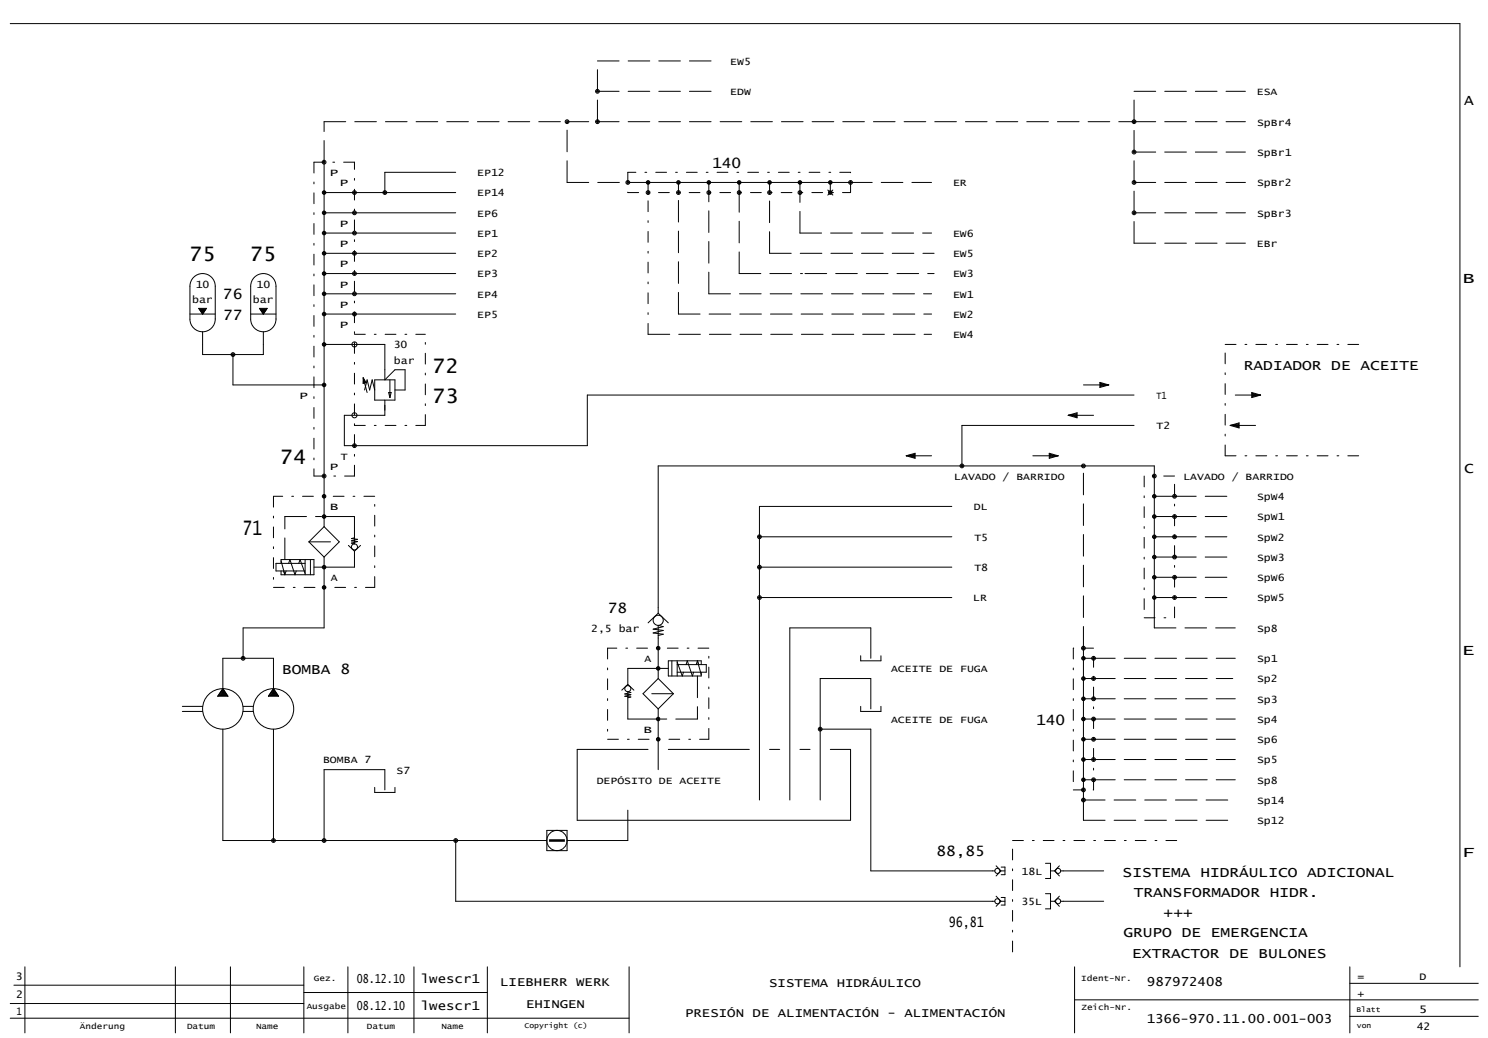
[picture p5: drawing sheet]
<svg xmlns="http://www.w3.org/2000/svg" width="582mm" height="406mm" viewBox="0 0 582 406" stroke-linecap="round" stroke-linejoin="round" font-family="sans-serif">
<g fill="none" stroke="#000" stroke-width=".39">
<path d="M4 9.2h567v369M126.8 63.4v142.6M126.8 75.3h51.4M178.2 67.4h-27.7v7.9M245.6 71.4h87.1M253.5 71.4v3.9M265.4 71.4v3.9M277.2 71.4v3.9M289.1 71.4v3.9M301 71.4v3.9M312.9 71.4v3.9M323.8 74.3l1.9 2"/>
<path d="M324.8 71.4v3.9M325.7 74.3l-1.9 2M126.8 99.1h51.4M126.8 91.2h51.4M126.8 83.2h51.4M126.8 114.9h51.4M126.8 107h51.4M74.3 122.8h9.9M77.8 120.6h2.9l-1.5 2.2zM79.2 121.5l.1-.1-.1 .5-.4-.7h.8l-.4 1-.7-1.1h1.4l-.7 1.4-1.1-1.7h2.2l-1.1 1.8M79.2 129.8v8.9h23.8v-8.9M84.2 124.7a5 5 0 0 1-4.9 5.1 5 5 0 0 1-5-4.9v-13a5 5 0 0 1 4.9-4.9 5 5 0 0 1 5 4.9v12.9"/>
<path d="M91.1 138.7v11.9h35.7M98.1 122.8h9.8M101.5 120.6h3l-1.5 2.2zM102.9 121.5l.2-.1-.2 .5-.3-.7h.8l-.5 1-.6-1.1h1.4l-.8 1.4-1-1.7h2.2l-1.1 1.8M107.9 124.7a5 5 0 0 1-4.8 5.1 5 5 0 0 1-5-4.9v-13a4.9 4.9 0 0 1 4.9-4.9 4.9 4.9 0 0 1 4.9 4.9v12.9M126.8 134.7h23.7v13.9M126.8 122.8h51.4M142.1 147.8l1.1 1.8-1.2 .4zM142.1 147.8l1.5 5.7M142.1 147.8l.8 1.8-.7 .2v-1.4l.4 1.1-.3 .1 .1-.7M142.6 152.5l1-3.9 1 3.9 1-3.9 1 3.9M146.6 148.6h7.9v7.9h-7.9z"/>
<path d="M152 153.5h1l-.5 2zM152.5 148.6v6.9M423.8 150.6h9.9M430.2 149.6l3.5 1-3.5 .9zM431.7 150.6l-1-.4v.6l1.9-.2-2.2-.7v1.3l3.3-.6M443.6 154.5h-213.9v19.8h-95v-11.9h15.8v-5.9M483.2 154.5h9.9M489.6 153.5l3.5 1-3.5 1zM491.1 154.5l-1-.4v.6l1.9-.2-2.2-.7v1.3l3.3-.6M354.5 178.3h9.9M354.5 178.3l3.4-1v2zM354.5 178.3l3.2-.6v1.3l-2.2-.7 1.9-.2v.6l-1-.4"/>
<path d="M404 178.3h9.9M410.4 177.3l3.5 1-3.5 1zM411.9 178.3l-1-.4v.6l1.9-.2-2.2-.7v1.3l3.3-.6M417.8 162.4l3.5-1v2zM417.8 162.4l3.3-.6v1.3l-2.2-.7 1.9-.2v.6l-1-.4M417.8 162.4h9.9M443.6 166.4h-67.4v15.8M481.2 166.4l3.4-1v2zM481.2 166.4l3.2-.6v1.3l-2.1-.7 1.8-.2v.6l-.9-.4M481.2 166.4h9.9M372.3 198.1h-75.3v114.8M451.5 194.1h7.9"/>
<path d="M109.9 219.4l1.5 5.4M119.3 218.9v5.9M121.4 218.9v5.9M126.8 217.9v27.7h-31.7v11.9M126.8 206l5.9 5.9-5.9 6M126.8 202h11.8v10.7l-1.1-.3 2.3-.6-2.3-.3 2.3-.5-2.3-.3 1.1-.3M126.8 206l-6 5.9 6 6M136.3 213.3l2.3 2.3M138.6 215.6v6.2h-11.8M141 213.3l-2.4 2.3M297 210h75.3M451.5 202h7.9"/>
<path d="M451.5 217.9h7.9M451.5 210h7.9M109.9 220.4v-1.5h12.9v5.9h-12.9v-1.5M110.9 223.3l.5 1.5M111.9 223.3l-.5 1.5M112.9 220.4l.5-1.5 2 5.9 .5-1.5M116.9 220.4l.5-1.5 1.9 5.4M119.3 220.4h-11.4v2.9h11.4M122.8 221.8h3.5M257.4 239.9v-57.7h194.1v59.4M257.4 239.9l-3.9 3.7M257.4 239.9l4 3.7"/>
<path d="M297 221.8h75.3M297 233.7h75.3M451.5 233.7h7.9M451.5 225.8h7.9M257.4 248.6l2-.5-3.9-.5 3.9-1-3.9-.5 3.9-1-2-.5v20.8M262.8 258.5v5.9M264.9 260h11.4v2.9h-11.4M264.9 258.5v5.9M264.9 259l1.9 5.4 .5-1.5M268.3 260l.5-1.5 2 5.9 .5-1.5M272.8 258.5l1.5 5.4M272.8 258.5l.5 1.5"/>
<path d="M272.8 258.5l-.5 1.5M274.3 260v-1.5h-12.9v5.9h12.9v-1.5M336.6 256.5v2h8v-2M340.6 257.5v-11.9h-31.7v67.3M423.8 257.5h3.9M423.8 253.5v59.4M71.3 278.3h7.9M71.3 276.3h7.9M87.2 269.4l1.9 2.9h-3.9zM87.2 269.7l-1.5 2.3h2.9l-1.3-2.1-1 1.8h1.8l-.8-1.4-.6 1.2h1.1l-.5-.9-.2 .7h.3l-.1-.2M87.2 269.4v-11.9h19.8v11.9M95.1 278.3h3.9"/>
<path d="M95.1 276.3h3.9M107 269.4l1.9 2.9h-3.9zM107 269.7l-1.5 2.3h2.9l-1.3-2.1-1 1.8h1.8l-.8-1.4-.6 1.2h1.1l-.5-.9-.2 .7h.3l-.1-.2M245.6 272.9l1.1-.3-2.3-.3 2.3-.6-2.3-.3 2.3-.6-1.1-.3v10.7h11.8M245.6 267.7l-2.4 2.3M245.6 267.7l2.3 2.3M257.4 277.3v23.7M257.4 265.4l-5.9 5.9 5.9 6M257.4 261.4h-11.8v6.3M257.4 265.4l6 5.9-6 6M257.9 261.4h3.5M336.6 276.3v2h8v-2"/>
<path d="M340.6 277.3v-11.9h-19.8v47.5M423.8 273.3h3.9M423.8 265.4h3.9M87.2 285.2v43.6h126.7M107 285.2v43.6M253.5 293.1h-27.7v27.7h106.9v-27.7h-7.9M261.4 293.1h31.7M301 293.1h4M312.9 293.1h3.9M320.8 285.2h19.8v55.4h48.5M423.8 281.2h3.9M423.8 297.1h3.9"/>
<path d="M423.8 289.2h3.9M146.6 308v1.9h7.9v-1.9M150.5 309v-8h-23.7v27.8M245.6 316.9v11.9h-23.8M423.8 305h3.9M178.2 328.8v23.7h210.9M213.9 324.8h7.9v7.9h-7.9zM214.9 329.1h5.9M214.9 328.8h5.9M214.9 328.5h5.9M389.6 338.7l1.9 1.9-1.9 2M391.6 339.2h1.5v2.9h-1.5"/>
<path d="M408.9 337.7h2v5.9h-2M414.4 338.7l-1.9 1.9M389.6 350.5l1.9 2-1.9 2M391.1 340.6h2M391.1 352.5h2M391.6 351h1.5v3h-1.5M408.9 349.5h2v6h-2M410.9 340.6h1.6M410.9 352.5h1.6M412.5 340.6l1.9 2M412.5 352.5l1.9 2M414.4 350.5l-1.9 2"/>
<path d="M414.9 340.6h16.8M414.9 352.5h16.8M9.7 378.2v25.8M68.6 378.2v25.8M90.1 378.2v25.8M118.8 378.2v25.8M136.1 378.2v25.8M161.9 378.2v25.8M190.6 378.2v25.8M246.1 378.2v25.8M420.3 378.2v25.8M528 378.2v25.8"/>
<path d="M4 398.3h242.1M4 392.5h114.8M5.4 385.3h113.4M118.8 388.2h71.8M420.3 391.1h157.9M528 397.5h50.2M528 384.6h50.2"/>
<circle cx="233.7" cy="35.7" r=".74"/>
<circle cx="233.7" cy="35.7" r=".37"/>
<circle cx="221.8" cy="47.6" r=".74"/>
<circle cx="221.8" cy="47.6" r=".37"/>
<circle cx="233.7" cy="47.6" r=".74"/>
<circle cx="233.7" cy="47.6" r=".37"/>
<circle cx="443.6" cy="59.5" r=".74"/>
<circle cx="443.6" cy="47.6" r=".74"/>
<circle cx="443.6" cy="47.6" r=".37"/>
<circle cx="443.6" cy="59.5" r=".37"/>
<circle cx="126.8" cy="75.3" r=".5"/>
<circle cx="126.8" cy="63.4" r=".74"/>
<circle cx="126.8" cy="75.3" r=".69"/>
<circle cx="126.8" cy="63.4" r=".37"/>
<circle cx="126.8" cy="75.3" r=".2"/>
<circle cx="138.6" cy="75.3" r=".74"/>
<circle cx="138.6" cy="75.3" r=".37"/>
<circle cx="150.5" cy="75.3" r=".74"/>
<circle cx="150.5" cy="75.3" r=".37"/>
<circle cx="245.6" cy="71.4" r=".74"/>
<circle cx="245.6" cy="71.4" r=".37"/>
<circle cx="253.5" cy="71.4" r=".5"/>
<circle cx="253.5" cy="75.3" r=".74"/>
<circle cx="253.5" cy="75.3" r=".37"/>
<circle cx="253.5" cy="71.4" r=".69"/>
<circle cx="253.5" cy="71.4" r=".2"/>
<circle cx="265.4" cy="71.4" r=".5"/>
<circle cx="265.4" cy="75.3" r=".74"/>
<circle cx="265.4" cy="75.3" r=".37"/>
<circle cx="265.4" cy="71.4" r=".69"/>
<circle cx="265.4" cy="71.4" r=".2"/>
<circle cx="277.2" cy="71.4" r=".5"/>
<circle cx="277.2" cy="75.3" r=".74"/>
<circle cx="277.2" cy="75.3" r=".37"/>
<circle cx="277.2" cy="71.4" r=".69"/>
<circle cx="277.2" cy="71.4" r=".2"/>
<circle cx="289.1" cy="71.4" r=".5"/>
<circle cx="289.1" cy="75.3" r=".74"/>
<circle cx="289.1" cy="71.4" r=".69"/>
<circle cx="289.1" cy="75.3" r=".37"/>
<circle cx="289.1" cy="71.4" r=".2"/>
<circle cx="301" cy="71.4" r=".5"/>
<circle cx="301" cy="75.3" r=".74"/>
<circle cx="301" cy="75.3" r=".37"/>
<circle cx="301" cy="71.4" r=".69"/>
<circle cx="301" cy="71.4" r=".2"/>
<circle cx="312.9" cy="71.4" r=".69"/>
<circle cx="312.9" cy="71.4" r=".5"/>
<circle cx="312.9" cy="75.3" r=".74"/>
<circle cx="312.9" cy="75.3" r=".37"/>
<circle cx="312.9" cy="71.4" r=".2"/>
<circle cx="324.8" cy="75.3" r=".69"/>
<circle cx="324.8" cy="71.4" r=".69"/>
<circle cx="324.8" cy="71.4" r=".5"/>
<circle cx="324.8" cy="75.3" r=".5"/>
<circle cx="324.8" cy="71.4" r=".2"/>
<circle cx="324.8" cy="75.3" r=".2"/>
<circle cx="332.7" cy="71.4" r=".74"/>
<circle cx="332.7" cy="71.4" r=".37"/>
<circle cx="443.6" cy="71.4" r=".74"/>
<circle cx="443.6" cy="71.4" r=".37"/>
<circle cx="126.8" cy="83.2" r=".5"/>
<circle cx="126.8" cy="99.1" r=".5"/>
<circle cx="126.8" cy="91.2" r=".5"/>
<circle cx="126.8" cy="91.2" r=".69"/>
<circle cx="126.8" cy="99.1" r=".69"/>
<circle cx="126.8" cy="83.2" r=".69"/>
<circle cx="126.8" cy="91.2" r=".2"/>
<circle cx="126.8" cy="83.2" r=".2"/>
<circle cx="126.8" cy="99.1" r=".2"/>
<circle cx="138.6" cy="83.2" r=".74"/>
<circle cx="138.6" cy="99.1" r=".74"/>
<circle cx="138.6" cy="91.2" r=".74"/>
<circle cx="138.6" cy="99.1" r=".37"/>
<circle cx="138.6" cy="91.2" r=".37"/>
<circle cx="138.6" cy="83.2" r=".37"/>
<circle cx="443.6" cy="83.2" r=".74"/>
<circle cx="443.6" cy="83.2" r=".37"/>
<circle cx="126.8" cy="107" r=".5"/>
<circle cx="126.8" cy="114.9" r=".5"/>
<circle cx="126.8" cy="107" r=".69"/>
<circle cx="126.8" cy="114.9" r=".69"/>
<circle cx="126.8" cy="107" r=".2"/>
<circle cx="126.8" cy="114.9" r=".2"/>
<circle cx="138.6" cy="107" r=".74"/>
<circle cx="138.6" cy="114.9" r=".74"/>
<circle cx="138.6" cy="114.9" r=".37"/>
<circle cx="138.6" cy="107" r=".37"/>
<circle cx="91.1" cy="138.7" r=".74"/>
<circle cx="91.1" cy="138.7" r=".37"/>
<circle cx="126.8" cy="122.8" r=".5"/>
<circle cx="126.8" cy="134.7" r=".5"/>
<circle cx="126.8" cy="122.8" r=".69"/>
<circle cx="126.8" cy="134.7" r=".69"/>
<circle cx="126.8" cy="134.7" r=".2"/>
<circle cx="126.8" cy="122.8" r=".2"/>
<circle cx="138.6" cy="134.7" r=".99"/>
<circle cx="138.6" cy="122.8" r=".74"/>
<circle cx="138.6" cy="122.8" r=".37"/>
<circle cx="126.8" cy="150.6" r=".5"/>
<circle cx="126.8" cy="150.6" r=".69"/>
<circle cx="126.8" cy="150.6" r=".2"/>
<circle cx="138.6" cy="162.4" r=".99"/>
<circle cx="138.6" cy="174.3" r=".37"/>
<circle cx="138.6" cy="174.3" r=".74"/>
<circle cx="126.8" cy="194.1" r=".5"/>
<circle cx="126.8" cy="186.2" r=".74"/>
<circle cx="126.8" cy="194.1" r=".69"/>
<circle cx="126.8" cy="186.2" r=".37"/>
<circle cx="126.8" cy="194.1" r=".2"/>
<circle cx="376.2" cy="182.2" r=".74"/>
<circle cx="376.2" cy="182.2" r=".37"/>
<circle cx="423.8" cy="182.2" r=".74"/>
<circle cx="423.8" cy="182.2" r=".37"/>
<circle cx="451.5" cy="194.1" r=".5"/>
<circle cx="451.5" cy="194.1" r=".69"/>
<circle cx="451.5" cy="186.2" r=".74"/>
<circle cx="451.5" cy="186.2" r=".37"/>
<circle cx="451.5" cy="194.1" r=".2"/>
<circle cx="459.4" cy="194.1" r=".74"/>
<circle cx="459.4" cy="194.1" r=".37"/>
<circle cx="126.8" cy="202" r=".5"/>
<circle cx="126.8" cy="202" r=".69"/>
<circle cx="126.8" cy="202" r=".2"/>
<circle cx="138.6" cy="213.9" r="1.19"/>
<circle cx="297" cy="210" r=".74"/>
<circle cx="297" cy="210" r=".37"/>
<circle cx="451.5" cy="210" r=".5"/>
<circle cx="451.5" cy="202" r=".5"/>
<circle cx="451.5" cy="217.9" r=".5"/>
<circle cx="451.5" cy="217.9" r=".69"/>
<circle cx="451.5" cy="202" r=".69"/>
<circle cx="451.5" cy="210" r=".69"/>
<circle cx="451.5" cy="217.9" r=".2"/>
<circle cx="451.5" cy="210" r=".2"/>
<circle cx="451.5" cy="202" r=".2"/>
<circle cx="459.4" cy="210" r=".74"/>
<circle cx="459.4" cy="202" r=".74"/>
<circle cx="459.4" cy="217.9" r=".74"/>
<circle cx="459.4" cy="217.9" r=".37"/>
<circle cx="459.4" cy="202" r=".37"/>
<circle cx="459.4" cy="210" r=".37"/>
<circle cx="126.8" cy="221.8" r=".5"/>
<circle cx="126.8" cy="229.8" r=".5"/>
<circle cx="126.8" cy="221.8" r=".69"/>
<circle cx="126.8" cy="229.8" r=".69"/>
<circle cx="126.8" cy="221.8" r=".2"/>
<circle cx="126.8" cy="229.8" r=".2"/>
<circle cx="297" cy="221.8" r=".74"/>
<circle cx="297" cy="233.7" r=".74"/>
<circle cx="297" cy="221.8" r=".37"/>
<circle cx="297" cy="233.7" r=".37"/>
<circle cx="451.5" cy="225.8" r=".5"/>
<circle cx="451.5" cy="233.7" r=".5"/>
<circle cx="451.5" cy="233.7" r=".69"/>
<circle cx="451.5" cy="225.8" r=".69"/>
<circle cx="451.5" cy="225.8" r=".2"/>
<circle cx="451.5" cy="233.7" r=".2"/>
<circle cx="459.4" cy="225.8" r=".74"/>
<circle cx="459.4" cy="233.7" r=".74"/>
<circle cx="459.4" cy="225.8" r=".37"/>
<circle cx="459.4" cy="233.7" r=".37"/>
<circle cx="95.1" cy="257.5" r=".74"/>
<circle cx="95.1" cy="257.5" r=".37"/>
<circle cx="257.4" cy="242.6" r="1.98"/>
<circle cx="257.4" cy="253.5" r=".5"/>
<circle cx="257.4" cy="253.5" r=".69"/>
<circle cx="257.4" cy="253.5" r=".2"/>
<circle cx="423.8" cy="257.5" r=".5"/>
<circle cx="423.8" cy="253.5" r=".74"/>
<circle cx="423.8" cy="253.5" r=".37"/>
<circle cx="423.8" cy="257.5" r=".69"/>
<circle cx="423.8" cy="257.5" r=".2"/>
<circle cx="427.7" cy="257.5" r=".74"/>
<circle cx="427.7" cy="257.5" r=".37"/>
<circle cx="87.2" cy="277.3" r="7.9"/>
<circle cx="107" cy="277.3" r="7.9"/>
<circle cx="245.6" cy="269.4" r="1.19"/>
<circle cx="257.4" cy="261.4" r=".5"/>
<circle cx="257.4" cy="261.4" r=".69"/>
<circle cx="257.4" cy="261.4" r=".2"/>
<circle cx="423.8" cy="273.3" r=".5"/>
<circle cx="423.8" cy="265.4" r=".5"/>
<circle cx="423.8" cy="265.4" r=".69"/>
<circle cx="423.8" cy="273.3" r=".69"/>
<circle cx="423.8" cy="265.4" r=".2"/>
<circle cx="423.8" cy="273.3" r=".2"/>
<circle cx="427.7" cy="273.3" r=".74"/>
<circle cx="427.7" cy="265.4" r=".74"/>
<circle cx="427.7" cy="273.3" r=".37"/>
<circle cx="427.7" cy="265.4" r=".37"/>
<circle cx="257.4" cy="281.2" r=".5"/>
<circle cx="257.4" cy="289.2" r=".5"/>
<circle cx="257.4" cy="281.2" r=".69"/>
<circle cx="257.4" cy="289.2" r=".69"/>
<circle cx="257.4" cy="281.2" r=".2"/>
<circle cx="257.4" cy="289.2" r=".2"/>
<circle cx="320.8" cy="285.2" r=".37"/>
<circle cx="320.8" cy="285.2" r=".74"/>
<circle cx="423.8" cy="297.1" r=".5"/>
<circle cx="423.8" cy="281.2" r=".5"/>
<circle cx="423.8" cy="289.2" r=".5"/>
<circle cx="423.8" cy="281.2" r=".69"/>
<circle cx="423.8" cy="297.1" r=".69"/>
<circle cx="423.8" cy="289.2" r=".69"/>
<circle cx="423.8" cy="297.1" r=".2"/>
<circle cx="423.8" cy="281.2" r=".2"/>
<circle cx="423.8" cy="289.2" r=".2"/>
<circle cx="427.7" cy="297.1" r=".74"/>
<circle cx="427.7" cy="281.2" r=".74"/>
<circle cx="427.7" cy="297.1" r=".37"/>
<circle cx="427.7" cy="289.2" r=".74"/>
<circle cx="427.7" cy="281.2" r=".37"/>
<circle cx="427.7" cy="289.2" r=".37"/>
<circle cx="423.8" cy="305" r=".5"/>
<circle cx="423.8" cy="309" r=".74"/>
<circle cx="423.8" cy="312.9" r=".74"/>
<circle cx="423.8" cy="309" r=".37"/>
<circle cx="423.8" cy="312.9" r=".37"/>
<circle cx="423.8" cy="305" r=".69"/>
<circle cx="423.8" cy="305" r=".2"/>
<circle cx="427.7" cy="305" r=".74"/>
<circle cx="427.7" cy="305" r=".37"/>
<circle cx="107" cy="328.8" r=".74"/>
<circle cx="107" cy="328.8" r=".37"/>
<circle cx="126.8" cy="328.8" r=".74"/>
<circle cx="126.8" cy="328.8" r=".37"/>
<circle cx="178.2" cy="328.8" r=".74"/>
<circle cx="178.2" cy="328.8" r=".37"/>
<circle cx="217.8" cy="328.8" r="4"/>
<circle cx="390.1" cy="340.6" r=".99"/>
<circle cx="390.1" cy="352.5" r=".99"/>
<circle cx="413.9" cy="340.6" r=".99"/>
<circle cx="413.9" cy="352.5" r=".99"/>
</g>
<g fill="none" stroke="#000" stroke-width=".39" stroke-dasharray="8.5 3.5">
<path d="M233.7 35.7v-11.9M233.7 35.7h47.5M233.7 23.8h47.5M443.6 35.7h43.5M126.8 47.6h95M221.8 47.6h11.9M233.7 47.6v-11.9M233.7 47.6h209.9M443.6 59.5v-11.9M443.6 47.6v-11.9M443.6 59.5h43.5M443.6 47.6h43.5"/>
<path d="M126.8 63.4v-15.8M221.8 71.4v-23.8M221.8 71.4h23.8M332.7 71.4h31.7M443.6 71.4v-11.9M443.6 71.4h43.5M301 99.1v-23.8M301 99.1h64.4M312.9 91.2v-15.9M312.9 91.2h51.5M443.6 95.1v-11.9M443.6 83.2v-11.8"/>
<path d="M443.6 95.1h43.5M443.6 83.2h43.5M277.2 114.9v-39.6M277.2 114.9h87.2M289.1 107v-31.7M289.1 107h24.8M314.9 107h50.5M253.5 130.8h110.9M265.4 122.8v-47.5M265.4 122.8h99M154.5 144.6l-4 4M154.5 152.5h3.9"/>
<path d="M158.4 152.5v-7.9M158.4 144.6h-3.9M459.4 194.1h23.8M111.4 218.9v-16.9M111.4 202h14.4M120.8 211.9h11.9M459.4 217.9h23.8M459.4 210h23.8M459.4 202h23.8M459.4 233.7h23.8M459.4 225.8h23.8M423.8 253.5v-71.3"/>
<path d="M427.7 257.5h55.5M451.5 245.6v-4M451.5 245.6h31.7M263.4 271.3h-11.9M272.8 264.4v16.8M427.7 273.3h55.5M427.7 265.4h54.5M272.8 281.2h-14.4M427.7 297.1h55.5M427.7 289.2h55.5M427.7 281.2h55.5M423.8 312.9h59.4"/>
<path d="M427.7 305h55.5M423.8 320.8v-7.9M423.8 320.8h59.4"/>
</g>
<g fill="none" stroke="#000" stroke-width=".39" stroke-dasharray="4.2 3.5 .7 3.5">
<path d="M122.8 63.4v122.8M138.6 63.4h-15.8M245.6 67.4v7.9M245.6 75.3h87.1M332.7 75.3v-7.9M332.7 67.4h-87.1M138.6 130.8h27.8M253.5 130.8v-55.5M479.2 134.7h55.4M138.6 166.4h27.8M166.4 166.4v-35.6M479.2 178.3v-43.6"/>
<path d="M479.2 178.3h55.4M107 194.1v35.7M122.8 186.2h15.8M138.6 186.2v-122.8M146.6 194.1h-39.6M447.5 186.2v55.4M459.4 186.2h-11.9M107 229.8h39.6M146.6 229.8v-35.7M237.6 253.5v35.7M277.2 253.5h-39.6M419.8 253.5v55.5"/>
<path d="M427.7 253.5h-7.9M447.5 241.6h11.9M459.4 241.6v-55.4M237.6 289.2h39.6M277.2 289.2v-35.7M419.8 309h7.9M427.7 309v-55.5M396 328.8h67.4M396 372.3v-43.5"/>
</g>
<g font-size="7.8">
<text x="74" y="102.2">75</text>
<text x="97.7" y="102.2">75</text>
<text x="169.1" y="145.7">72</text>
<text x="169" y="157.6">73</text>
<text x="109.5" y="181.4">74</text>
<text x="94.8" y="209.1">71</text>
</g>
<g font-size="5.7">
<text x="572.7" y="40.9">A</text>
<text x="572" y="110.5">B</text>
<text x="572.7" y="185.2">C</text>
<text x="571.9" y="256.2">E</text>
<text x="571.8" y="335.2">F</text>
</g>
<g font-size="5.6">
<text x="278.5" y="65.6">140</text>
<text x="87.2" y="117.1">76</text>
<text x="87.3" y="125">77</text>
<text x="486.5" y="144.8">RADIADOR DE ACEITE</text>
<text x="237.7" y="239.9">78</text>
<text x="110.3" y="263.6">BOMBA 8</text>
<text x="405.3" y="283.4">140</text>
<text x="366.3" y="334.9">88,85</text>
<text x="439.1" y="342.8">SISTEMA HIDRÁULICO ADICIONAL</text>
<text x="443.5" y="350.8">TRANSFORMADOR HIDR.</text>
<text x="455.1" y="358.7">+++</text>
<text x="371.1" y="362.6">96,81</text>
<text x="439.4" y="366.6">GRUPO DE EMERGENCIA</text>
<text x="442.9" y="374.5">EXTRACTOR DE BULONES</text>
</g>
<g font-size="4.9">
<text x="139.5" y="384.4">08.12.10</text>
<text x="164.6" y="384.4">lwescr1</text>
<text x="195.6" y="385.8">LIEBHERR WERK</text>
<text x="300.8" y="386.1">SISTEMA HIDRÁULICO</text>
<text x="448.6" y="385.8">987972408</text>
<text x="139.5" y="395.1">08.12.10</text>
<text x="164.6" y="395.1">lwescr1</text>
<text x="205.7" y="394.4">EHINGEN</text>
<text x="267.9" y="397.6">PRESIÓN DE ALIMENTACIÓN - ALIMENTACIÓN</text>
<text x="448.5" y="400.2">1366-970.11.00.001-003</text>
</g>
<g font-size="4.1">
<text x="6.2" y="383.3">3</text>
<text x="530.9" y="383.3">=</text>
<text x="555.3" y="383.3">D</text>
<text x="530.9" y="389.8">+</text>
<text x="6.3" y="390.5">2</text>
<text x="6.4" y="397">1</text>
<text x="554.9" y="396.3">5</text>
<text x="554.1" y="402.7">42</text>
</g>
<g font-size="3.9">
<text x="285.6" y="25.4">EW5</text>
<text x="285.6" y="37.3">EDW</text>
<text x="491.6" y="37.3">ESA</text>
<text x="491.7" y="49.1">SpBr4</text>
<text x="491.7" y="61">SpBr1</text>
<text x="128.9" y="68.9">P</text>
<text x="186.6" y="68.9">EP12</text>
<text x="132.8" y="72.9">P</text>
<text x="186.6" y="76.9">EP14</text>
<text x="372.8" y="72.9">ER</text>
<text x="491.7" y="72.9">SpBr2</text>
<text x="132.8" y="88.7">P</text>
<text x="186.6" y="84.8">EP6</text>
<text x="491.7" y="84.8">SpBr3</text>
<text x="186.6" y="92.7">EP1</text>
<text x="372.8" y="92.7">EW6</text>
<text x="132.8" y="96.7">P</text>
<text x="186.6" y="100.6">EP2</text>
<text x="372.8" y="100.6">EW5</text>
<text x="491.6" y="96.7">EBr</text>
<text x="132.8" y="104.6">P</text>
<text x="76.5" y="112.5">10</text>
<text x="100.3" y="112.5">10</text>
<text x="132.8" y="112.5">P</text>
<text x="186.6" y="108.5">EP3</text>
<text x="372.8" y="108.5">EW3</text>
<text x="75.1" y="118.4">bar</text>
<text x="98.9" y="118.4">bar</text>
<text x="186.6" y="116.5">EP4</text>
<text x="372.8" y="116.5">EW1</text>
<text x="132.8" y="120.4">P</text>
<text x="186.6" y="124.4">EP5</text>
<text x="372.8" y="124.4">EW2</text>
<text x="132.8" y="128.3">P</text>
<text x="154" y="136.3">30</text>
<text x="372.8" y="132.3">EW4</text>
<text x="154.1" y="142.2">bar</text>
<text x="117" y="156.1">P</text>
<text x="452.4" y="156.1">T1</text>
<text x="452.4" y="167.9">T2</text>
<text x="133.3" y="179.8">T</text>
<text x="128.9" y="183.8">P</text>
<text x="373.2" y="187.7">LAVADO / BARRIDO</text>
<text x="462.9" y="187.7">LAVADO / BARRIDO</text>
<text x="491.7" y="195.7">SpW4</text>
<text x="129" y="199.6">B</text>
<text x="380.9" y="199.6">DL</text>
<text x="491.7" y="203.6">SpW1</text>
<text x="381.1" y="211.5">T5</text>
<text x="491.7" y="211.5">SpW2</text>
<text x="491.7" y="219.4">SpW3</text>
<text x="129.4" y="227.3">A</text>
<text x="381.1" y="223.4">T8</text>
<text x="491.7" y="227.3">SpW6</text>
<text x="380.7" y="235.3">LR</text>
<text x="491.7" y="235.3">SpW5</text>
<text x="231.2" y="247.1">2,5 bar</text>
<text x="491.7" y="247.1">Sp8</text>
<text x="252.1" y="259">A</text>
<text x="348.5" y="263">ACEITE DE FUGA</text>
<text x="491.7" y="259">Sp1</text>
<text x="491.7" y="266.9">Sp2</text>
<text x="491.7" y="274.9">Sp3</text>
<text x="251.7" y="286.7">B</text>
<text x="348.5" y="282.8">ACEITE DE FUGA</text>
<text x="491.7" y="282.8">Sp4</text>
<text x="491.7" y="290.7">Sp6</text>
<text x="126.4" y="298.6">BOMBA 7</text>
<text x="491.7" y="298.6">Sp5</text>
<text x="155.1" y="302.6">S7</text>
<text x="233.4" y="306.5">DEPÓSITO DE ACEITE</text>
<text x="491.7" y="306.5">Sp8</text>
<text x="491.7" y="314.5">Sp14</text>
<text x="491.7" y="322.4">Sp12</text>
<text x="399.6" y="342.2">18L</text>
<text x="399.5" y="354.1">35L</text>
</g>
<g font-size="3.2">
<text x="122.7" y="383.7">Gez.</text>
<text x="422.9" y="383.7">Ident-Nr.</text>
<text x="120" y="394.5">Ausgabe</text>
<text x="423" y="395.2">Zeich-Nr.</text>
<text x="31.3" y="402.4">Änderung</text>
<text x="73.1" y="402.4">Datum</text>
<text x="100.1" y="402.4">Name</text>
<text x="143.5" y="402.4">Datum</text>
<text x="172.6" y="402.4">Name</text>
</g>
<g font-size="2.9">
<text x="530.5" y="395.8">Blatt</text>
<text x="205.1" y="402.3">Copyright (c)</text>
<text x="530.7" y="402.3">von</text>
</g>
</svg>
